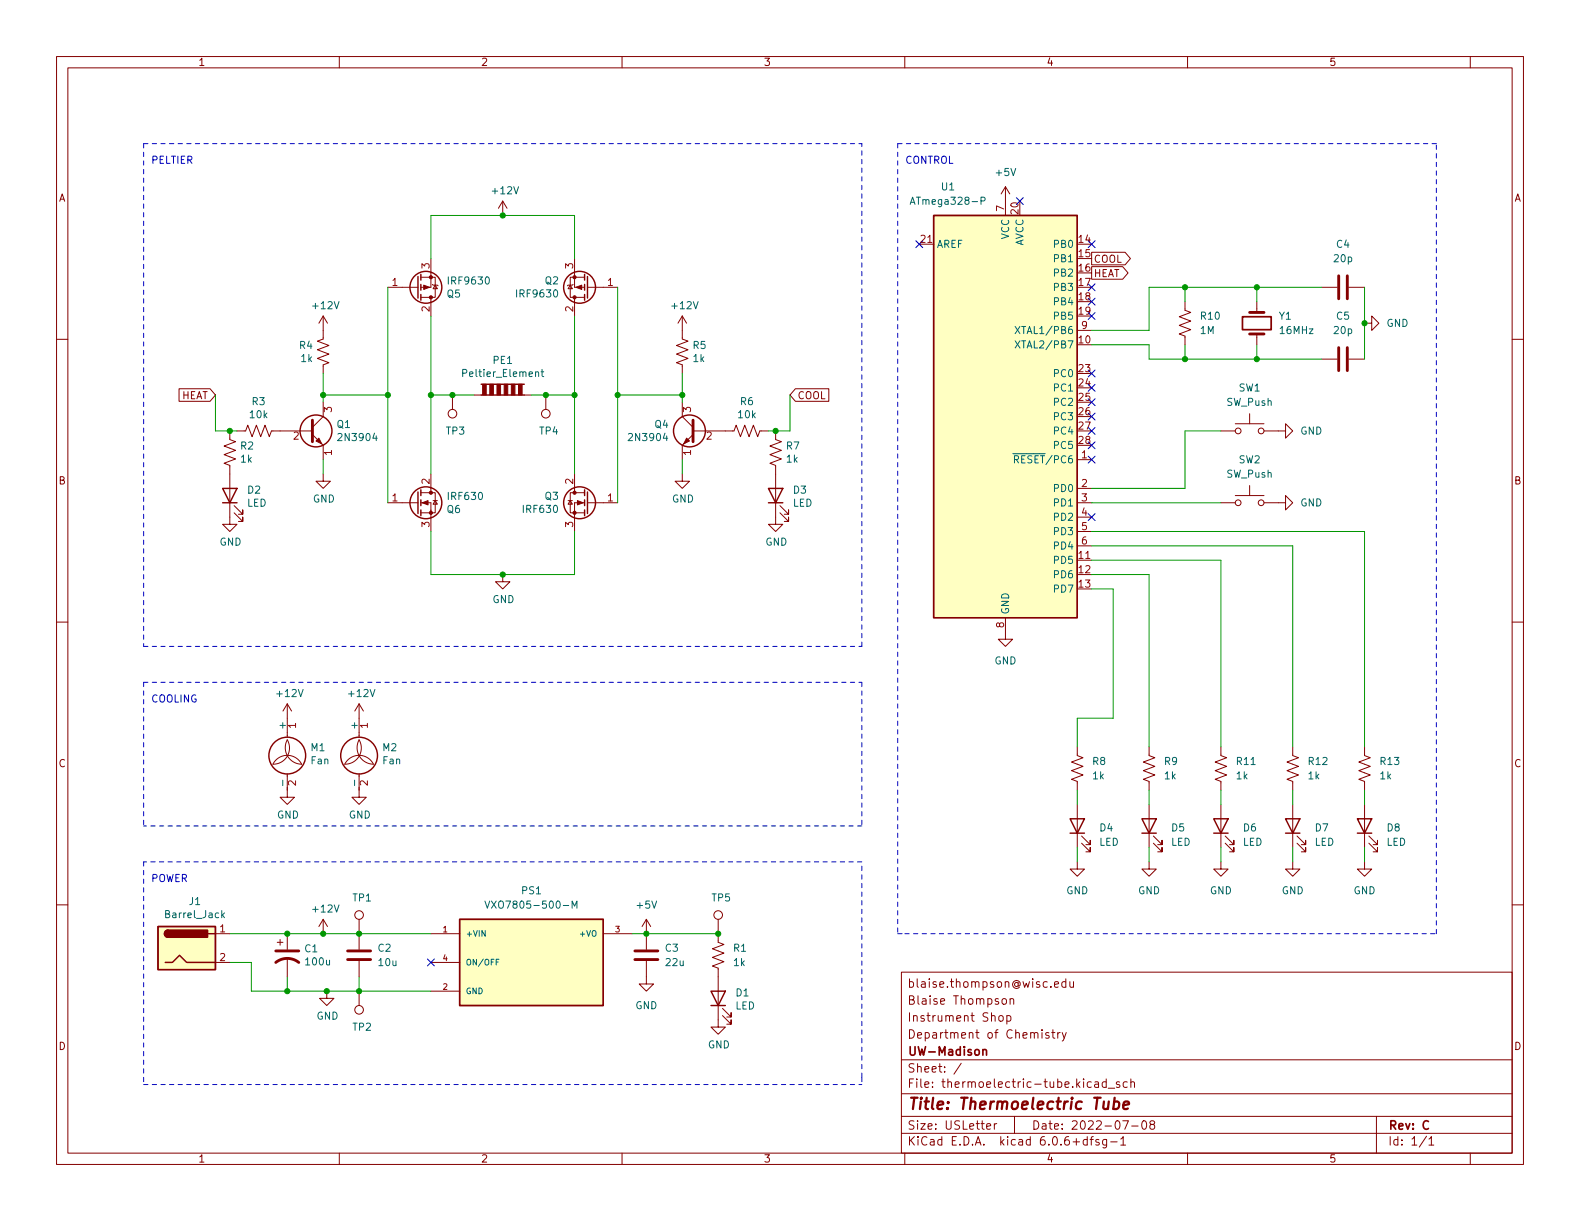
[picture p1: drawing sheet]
<svg xmlns="http://www.w3.org/2000/svg" width="279mm" height="216mm" viewBox="0 0 279 216" stroke-linecap="round" stroke-linejoin="round" font-family="sans-serif">
<g fill="none" stroke="#840000" stroke-width=".18">
<path d="M10 10h259.4v195.9h-259.4zM12 12h255.4v191.9h-255.4zM60 10v2M110 10v2M160 10v2M210 10v2M260 10v2M88.9 35.6l-.8 1.2M88.9 35.6v2.5M88.9 35.6l.8 1.2M177.8 33v5.1M177.8 33l-.8 1.3"/>
<path d="M177.8 33l.8 1.3M10 60h2M57.1 55.9v4l-1 .4 2.1 .8-2.1 .7 2.1 .8-2.1 .8 2.1 .7-1.1 .4v1.5M57.1 55.9l-.7 1.3M57.1 55.9l.8 1.3M68.6 50.8h5.3M74.4 49h2.6v3.6h-.8M74.4 52.6h1.8M76.2 45.7v5.1h-1.8M76.2 52.6v3.3M76.5 50.3l.1 .1h.7l.2 .1M77 50.4l.3 .7h-.7z"/>
<path d="M100.8 50.4l.4 .7h-.7zM101.3 50.3l-.1 .1h-.7l-.2 .1M101.6 45.7v5.1h1.8M101.6 52.6v3.3M101.6 52.6h1.8M103.4 49h-2.6v3.6h.8M103.9 50.8h5.3M120.6 55.9v4l1.1 .4-2.1 .8 2.1 .7-2.1 .8 2.1 .8-2.1 .7 1 .4v1.5M120.6 55.9l-.7 1.3M120.6 55.9l.8 1.3M162.6 43.2h2.5M190.5 58.4h2.5"/>
<path d="M193 44.6h6l.9 1.1-.9 1.1h-6zM193 47.1h5.5l1 1.2-1 1.1h-5.5zM209.5 53.3v1.6l1.1 .3-2.1 .8 2.1 .8-2.1 .7 2.1 .8-2.1 .8 1 .3v1.6M222.2 53.3v1.9M222.2 59.1v1.9M233.7 50.8h2.8M238.5 50.8h2.8M241.3 57.2h1.3v-1.3l1.2 1.3-1.2 1.2v-1.2M267.4 60h2M31.7 68.7h5.4l1 1.2-1 1.1h-5.4zM40.6 76.2v1.5l1.1 .4-2.1 .8 2.1 .7-2.1 .8 2.1 .8-2.1 .7 1 .4v10.4h1.3l-1.3 1.3-1.2-1.3h1.2M41.9 76.2h1.5l.4-1 .8 2 .7-2 .8 2 .8-2 .7 2 .4-1h7.2"/>
<path d="M55.2 76.8l1.9 1.9v2.6M57.1 71.1v2.6l-1.9 1.9M80 69.9v2.5M83.8 69.9h1.3M92.7 69.9h1.3M96.5 69.9v2.5M120.6 71.1v2.6l2 1.9M122.6 76.2h7.2l.4-1 .7 2 .8-2 .8 2 .7-2 .8 2 .4-1h1.5M122.6 76.8l-2 1.9v2.6M137.2 76.2v1.5l1 .4-2.1 .8 2.1 .7-2.1 .8 2.1 .8-2.1 .7 1.1 .4v10.4h1.2l-1.2 1.3-1.3-1.3h1.3M140.7 68.7h5.9v2.3h-5.9l-1-1.1zM215.9 76.2h2.5"/>
<path d="M218.4 74.9h5.1M221 73.2v1.7M223.5 76.2h3.8v-1.3l1.3 1.3-1.3 1.3v-1.3M233.7 63.5h2.8M238.5 63.5h2.8M41.4 90.7l1.5 1.5v-.8v.8h-.7M41.4 89.4l1.5 1.5v-.7v.7h-.7M57.1 83.8v1.3h1.3l-1.3 1.3-1.2-1.3h1.2M68.6 88.9h5.3M74.4 88.9h1.8v5.1M74.4 87.1h1.8M76.2 87.1h.8v3.6h-2.6"/>
<path d="M76.2 83.8v3.3M76.6 88.5h.7M77 88.5l.3 .7h-.7zM100.5 88.5h.7M100.8 88.5l.4 .7h-.7zM101.6 87.1h-.8v3.6h2.6M101.6 83.8v3.3M101.6 87.1h1.8M103.4 88.9h-1.8v5.1M103.9 88.9h5.3M120.6 83.8v1.3h1.3l-1.3 1.3-1.2-1.3h1.2M137.9 90.7l1.5 1.5v-.8v.8h-.7"/>
<path d="M137.9 89.4l1.5 1.5v-.7v.7h-.7M190.5 88.9h2.5M190.5 81.3h2.5M190.5 99.1h2.5M190.5 86.4h2.5M190.5 91.4h2.5M190.5 94h2.5M190.5 96.5h2.5M215.9 88.9h2.5M218.4 87.6h5.1M221 85.9v1.7M223.5 88.9h3.8v-1.3l1.3 1.3-1.3 1.3v-1.3"/>
<path d="M10 110h2M88.9 101.6v1.3h1.3l-1.3 1.2-1.3-1.2h1.3M177.8 109.2v3.8h1.3l-1.3 1.3-1.3-1.3h1.3M267.4 110h2M50.8 136.9v4.1h1.3l-1.3 1.2-1.3-1.2h1.3M50.8 124.5v5.9M50.8 124.5l-.8 1.2M50.8 124.5l.8 1.2M50.8 130.8a2.87 2.87 0 0 1-2.5 4.3 2.84 2.84 0 0 1 2.5-1.5 2.84 2.84 0 0 1 2.5 1.5 2.92 2.92 0 0 1-2.5-4.3zM63.5 136.9v4.1h1.3l-1.3 1.2-1.3-1.2h1.3M63.5 124.5v5.9M63.5 124.5l-.8 1.2"/>
<path d="M63.5 124.5l.8 1.2M63.5 130.8a2.87 2.87 0 0 1-2.5 4.3 2.84 2.84 0 0 1 2.5-1.5 2.84 2.84 0 0 1 2.5 1.5 2.92 2.92 0 0 1-2.5-4.3zM190.5 132.1v1.5l1 .4-2 .7 2 .8-2 .8 2 .7-2 .8 1 .4v1.5M203.2 132.1v1.5l1 .4-2 .7 2 .8-2 .8 2 .7-2 .8 1 .4v1.5M215.9 132.1v1.5l1 .4-2 .7 2 .8-2 .8 2 .7-2 .8 1 .4v1.5M228.6 132.1v1.5l1 .4-2 .7 2 .8-2 .8 2 .7-2 .8 1 .4v1.5M241.3 132.1v1.5l1 .4-2 .7 2 .8-2 .8 2 .7-2 .8 1 .4v1.5M10 160h2M190.5 152.4v1.3h1.3l-1.3 1.2-1.3-1.2h1.3M190.5 142.2v7.7M191.3 149.1l1.5 1.5v-.7v.7h-.8M191.3 147.8l1.5 1.6v-.8v.8h-.8"/>
<path d="M203.2 152.4v1.3h1.3l-1.3 1.2-1.3-1.2h1.3M203.2 142.2v7.7M204 149.1l1.5 1.5v-.7v.7h-.8M204 147.8l1.5 1.6v-.8v.8h-.8M215.9 152.4v1.3h1.3l-1.3 1.2-1.3-1.2h1.3M215.9 142.2v7.7M216.7 149.1l1.5 1.5v-.7v.7h-.8M216.7 147.8l1.5 1.6v-.8v.8h-.8M228.6 152.4v1.3h1.3l-1.3 1.2-1.3-1.2h1.3M228.6 142.2v7.7M229.4 149.1l1.5 1.5v-.7v.7h-.8M229.4 147.8l1.5 1.6v-.8v.8h-.8"/>
<path d="M241.3 152.4v1.3h1.3l-1.3 1.2-1.3-1.2h1.3M241.3 142.2v7.7M242.1 149.1l1.5 1.5v-.7v.7h-.8M242.1 147.8l1.5 1.6v-.8v.8h-.8M267.4 160h2M38.1 165.1h2.5M38.1 170.2h2.5M49 166.6h1M49.5 166.1v1M50.8 165.1v2.8M50.8 169.4v3.3M57.1 162.6l-.7 1.2"/>
<path d="M57.1 162.6v2.5M57.1 162.6l.8 1.2M57.8 175.3v1.2h1.3l-1.3 1.3-1.3-1.3h1.3M63.5 162.6v5.3M63.5 169.9v2.8M63.5 175.3v2.5M76.2 165.1h5.1M76.2 175.3h5.1M76.2 170.2h5.1M106.7 165.1h5.1M114.3 169.9v4.1h1.3l-1.3 1.3-1.3-1.3h1.3M114.3 162.6l-.8 1.2"/>
<path d="M114.3 162.6v5.3M114.3 162.6l.8 1.2M127 162.6v4l1 .4-2 .8 2 .7-2 .8 2 .8-2 .7 1 .4v10.4h1.3l-1.3 1.3-1.3-1.3h1.3M127.8 179.6l1.5 1.5v-.8v.8h-.8M127.8 178.3l1.5 1.5v-.7v.7h-.8M159.4 171.9h108v32h-108zM176.8 179.6h.3l.3 .3v.4l-.3 .3-.3-.1-.2-.2v-.4zM177.3 176.6h.4l.3 .3v.4l-.3 .3-.4-.1-.1-.2v-.4zM178 179.6h.5l.3 .3v.4l-.2 .2h-.6M178 179.6v1.5M178.6 176.7l.2-.1h.4l.1 1M178.6 176.6v1"/>
<path d="M186.5 174.1l.7-.2-.1-.3h-.4l-.2 .2v.7h.6M188.5 173.6h-.5l-.2 .3v.4l.1 .2h.6M188.5 173.1v1.5M189.2 173.6l.1 .9 .3 .1 .2-.2M189.8 173.6v1M159.4 197.4h108M159.4 193.4h108M159.4 187.4h108M170 188l-1.3 1.9M174.5 199.2l.7-.2-.1-.3h-.4l-.2 .2v.7h.6M175.8 198.7v1M176.3 198.7h-.3l-.2 .3"/>
<path d="M179.4 197.4v3M184.3 182.1v.1M185.5 182.6h-.4l-.2 .2 .1 .2 .5 .2v.3h-.6M186 182.6h.5M186.2 182.1v1.3l.3 .2M187 182.6v1M187.5 182.6h-.3l-.2 .3M187.8 182.6l.4 1M188.5 182.6l-.5 1.3-.2 .2M193.6 191.4h.6l.1 .9M194.3 191.6l-.5 .1a.29 .29 0 0 0-.3 .3 .29 .29 0 0 0 .3 .3l.5-.1M195.6 191.4l-.4-.1-.3 .3v.4l.1 .2h.6"/>
<path d="M195.6 190.8v1.5M196 192.4h1.1M198 191.4l-.4-.1-.2 .2 .1 .2 .5 .2v.3h-.6M198.5 198.2h1l-.6 1.5M199.3 191.4l-.4-.1-.3 .3v.4l.2 .2h.5M200 191.4l.2-.1 .3 .1 .1 .9M200 190.8v1.5M200.1 199.1h1.2M202.1 198.2h.2a.81 .81 0 0 1 .5 .6 .81 .81 0 0 1-.3 .8l-.1 .1a.81 .81 0 0 1-.6-.6 .81 .81 0 0 1 .3-.9zM203.6 198.8l-.3-.3 .1-.2 .2-.1h.4l.2 .3-.1 .2-.6 .2-.2 .2 .1 .4 .2 .2 .4-.1 .2-.2-.1-.4-.2-.2M243.4 197.4v6.5M60 203.9v2"/>
<path d="M110 203.9v2M159.4 200.4h108M160 203.9v2M192.3 201.5h-.5l-.3 .3v.4l.2 .2h.6M192.3 201v1.5M192.8 201.5h.5M193.3 201l-.3 .2v1.3M194.3 201.5h-.3l-.2 .2v.2l.5 .1v.4h-.5M195.7 201.5v1.2l-.3 .3-.4-.1M195.7 201.5h-.4l-.3 .3v.4l.1 .2h.6M196.4 201.9h1.1M198.2 201.4l.4-.4v1.5"/>
<path d="M198.2 202.5h.8M210 203.9v2M252.3 200.9l-1.3 1.9M252.7 201.4l.4-.4v1.5M252.7 202.5h.8M260 203.9v2"/>
<circle cx="80" cy="73.2" r=".76"/>
<circle cx="96.5" cy="73.2" r=".76"/>
<circle cx="218.9" cy="76.2" r=".51"/>
<circle cx="223" cy="76.2" r=".51"/>
<circle cx="218.9" cy="88.9" r=".51"/>
<circle cx="223" cy="88.9" r=".51"/>
<circle cx="63.5" cy="178.6" r=".76"/>
<circle cx="63.5" cy="161.8" r=".76"/>
<circle cx="127" cy="161.8" r=".76"/>
</g>
<path d="M197 194.9l.2-.1 .6 .1 .1 .3v.5a.66 .66 0 0 1-1 .3M197.1 194.1l-.2 2M198.7 195.4l.9-.2v-.3l-.2-.1-.6 .1-.2 .9 .3 .3 .5-.1" fill="none" stroke="#840000" stroke-width=".4"/>
<path d="M219.7 56h5.1v2.3h-5.1zM173.8 185.7l.2-.1 .4 .1 .1 .9M173.8 185.6v1" fill="none" stroke="#840000" stroke-width=".3"/>
<g fill="none" stroke="#840000" stroke-width=".25">
<path d="M165.1 38.1h25.4v71.1h-25.4zM73.9 48.9v3.8M74.4 48.5v1M74.4 50.3v1M74.4 52.1v1M103.4 48.5v1M103.4 50.3v1M103.4 52.1v1M103.9 48.9v3.8M85.1 67.9h7.6M39.4 86.4h2.5l-1.3 2.5zM39.4 88.9h2.5"/>
<path d="M73.9 87v3.8M74.4 86.6v1M74.4 88.4v1M74.4 90.2v1M103.4 86.6v1M103.4 88.4v1M103.4 90.2v1M103.9 87v3.8M135.9 86.4h2.5l-1.2 2.5zM135.9 88.9h2.5M189.2 144.8h2.6l-1.3 2.5zM189.2 147.3h2.6"/>
<path d="M201.9 144.8h2.6l-1.3 2.5zM201.9 147.3h2.6M214.6 144.8h2.6l-1.3 2.5zM214.6 147.3h2.6M227.3 144.8h2.6l-1.3 2.5zM227.3 147.3h2.6M240 144.8h2.6l-1.3 2.5zM240 147.3h2.6M27.9 163.8h10.2v7.7h-10.2zM29.2 170.2h1.3l1.2-1.3 1.3 1.3h5.1M29.7 164.5a.64 .64 0 0 0-.6 .6 .64 .64 0 0 0 .6 .6M36.8 165.1h1.3"/>
<path d="M81.3 162.6h25.4v15.2h-25.4zM125.7 175.3h2.6l-1.3 2.5zM125.7 177.8h2.6"/>
<circle cx="75.3" cy="50.8" r="2.82"/>
<circle cx="102.5" cy="50.8" r="2.82"/>
<circle cx="55.9" cy="76.2" r="2.82"/>
<circle cx="121.9" cy="76.2" r="2.82"/>
<circle cx="75.3" cy="88.9" r="2.82"/>
<circle cx="102.5" cy="88.9" r="2.82"/>
<circle cx="50.8" cy="133.6" r="3.3"/>
<circle cx="63.5" cy="133.6" r="3.3"/>
</g>
<g fill="none" stroke="#840000" stroke-width=".51">
<path d="M221 59.1h2.5M221 55.2h2.5M236.7 48.8v4M238.3 48.8v4M55.2 74.3v3.8M122.6 74.3v3.8M236.7 61.5v4M238.3 61.5v4M48.8 170.2a3.3 3.3 0 0 1 4 0M48.8 168.1h4M61.5 169.7h4M61.5 168.1h4"/>
<path d="M112.3 169.7h4M112.3 168.1h4"/>
</g>
<g fill="#ffffc2" stroke="#ffffc2" stroke-width=".18">
<path d="M81.3 162.6h25.4v15.2h-25.4z"/>
<path d="M27.9 163.8h10.2v7.7h-10.2z"/>
<path d="M165.1 38.1h25.4v71.1h-25.4z"/>
</g>
<g fill="none" stroke="#006464" stroke-width=".18">
<path d="M161 36.1l.4-1.2 .4 1.2M161.1 35.8h.6M173.5 35.5h.6l.1-.2-.1-.3-.6-.1v1.2M179.5 57.7l.9 1.3M180.4 57.7l-.9 1.3M95.7 65.7h.5M95.9 65.3v1.1l.3 .2M179.5 60.3l.9 1.2M180.4 60.3l-.9 1.2M85.8 159.3l.4 1.3 .4-1.3M39.3 161.8l.4 .5M39.7 161.4l-.5 .5"/>
<path d="M88.2 169.6h-.5v1M101.2 160.6v-1.3l.4 .9 .4-.9v1.3"/>
</g>
<g fill="#840000" stroke="#840000" stroke-width=".18">
<path d="M102.1 88.5l1 .4-1 .4z"/>
<path d="M121.4 77.5l.5 .5-1 .5z"/>
<path d="M55.9 78l.5-.5 .5 1z"/>
<path d="M74.7 88.9l1-.4v.8z"/>
<path d="M85.3 67.9h.7v2h-.7z"/>
<path d="M86.6 67.9h.6v2h-.6z"/>
<path d="M87.9 67.9h.6v2h-.6z"/>
<path d="M89.2 67.9h.6v2h-.6z"/>
<path d="M90.4 67.9h.7v2h-.7z"/>
<path d="M91.7 67.9h.6v2h-.6z"/>
<path d="M74.9 50.4l1 .4-1 .4z"/>
<path d="M101.9 50.8l1-.4v.8z"/>
<circle cx="101.6" cy="90.7" r=".28"/>
<circle cx="101.6" cy="87.1" r=".28"/>
<circle cx="76.2" cy="90.7" r=".28"/>
<circle cx="76.2" cy="87.1" r=".28"/>
<circle cx="76.2" cy="49" r=".28"/>
<circle cx="76.2" cy="52.6" r=".28"/>
<circle cx="101.6" cy="49" r=".28"/>
<circle cx="101.6" cy="52.6" r=".28"/>
</g>
<g fill="#840000" stroke="#840000" stroke-width=".25">
<path d="M85.1 69.9h7.6z"/>
<path d="M29.3 164.7l.4-.2v1.2a.64 .64 0 0 1-.6-.4 .64 .64 0 0 1 .2-.6z"/>
<path d="M29.7 164.5h7v1.2h-7z"/>
</g>
<g fill="none" stroke="#0000c2" stroke-width=".18" stroke-dasharray=".8 .8">
<path d="M25.4 25.4h127M25.4 25.4v88.9M158.7 25.4v139.7M254 25.4h-95.3M25.4 114.3h127M152.4 114.3v-88.9M25.4 120.7h127M25.4 120.7v25.4M152.4 120.7v25.4M25.4 152.4v39.4M152.4 146.1h-127M152.4 152.4h-127"/>
<path d="M158.7 165.1h1.3M160 165.1h94M254 165.1v-139.7M25.4 191.8h127M152.4 190.5v-38.1M152.4 190.5v1.3"/>
</g>
<g fill="none" stroke="#009600" stroke-width=".18">
<path d="M68.6 50.8v38.1M76.2 45.7v-7.6h25.4v7.6M76.2 55.9v27.9M101.6 55.9v27.9M109.2 50.8v38.1M209.5 50.8v2.5M222.2 50.8v2.5M233.7 50.8h-30.5v7.6h-10.2M241.3 50.8v12.7M38.1 69.9v6.3h3.8M57.1 66v5.1M57.1 69.9h11.5"/>
<path d="M76.2 69.9h7.6M94 69.9h7.6M109.2 69.9h11.4M120.6 66v5.1M139.7 69.9v6.3h-3.8M193 61h10.2v2.5h30.5M209.5 61v2.5M215.9 76.2h-6.4v10.2h-16.5M222.2 61v2.5M57.1 81.3v2.5M76.2 94v7.6h25.4v-7.6M120.6 81.3v2.5"/>
<path d="M193 99.1h22.9v33M193 96.5h35.6v35.6M193 94h48.3v38.1M193 88.9h22.9M193 104.1h3.8v22.9h-6.3v5.1M193 101.6h10.2v30.5M190.5 139.7v2.5M203.2 139.7v2.5M215.9 139.7v2.5M228.6 139.7v2.5M241.3 139.7v2.5M190.5 149.9v2.5"/>
<path d="M203.2 149.9v2.5M215.9 149.9v2.5M228.6 149.9v2.5M241.3 149.9v2.5M40.6 170.2h3.8v5.1h31.8M40.6 165.1h35.6M50.8 172.7v2.6M63.5 172.7v2.6M111.8 165.1h15.2"/>
</g>
<g fill="none" stroke="#000084" stroke-width=".18">
<path d="M179.7 35l1.2 1.2M180.9 35l-1.2 1.2M162 42.6l1.2 1.2M163.2 42.6l-1.2 1.2M192.4 42.6l1.2 1.2M192.4 50.2l1.2 1.2M192.4 55.3l1.2 1.2M192.4 52.7l1.2 1.2M193.6 42.6l-1.2 1.2M193.6 50.2l-1.2 1.2M193.6 55.3l-1.2 1.2M193.6 52.7l-1.2 1.2"/>
<path d="M192.4 65.4l1.2 1.2M192.4 68l1.2 1.2M192.4 78.1l1.2 1.2M192.4 75.6l1.2 1.2M192.4 73.1l1.2 1.2M192.4 70.5l1.2 1.2M193.6 65.4l-1.2 1.2M193.6 68l-1.2 1.2M193.6 78.1l-1.2 1.2M193.6 75.6l-1.2 1.2M193.6 73.1l-1.2 1.2M193.6 70.5l-1.2 1.2"/>
<path d="M192.4 80.7l1.2 1.2M192.4 90.8l1.2 1.2M193.6 80.7l-1.2 1.2M193.6 90.8l-1.2 1.2M75.6 169.6l1.2 1.2M76.8 169.6l-1.2 1.2"/>
</g>
<g fill="#009600" stroke="#009600" stroke-width=".18">
<circle cx="101.6" cy="69.9" r=".46"/>
<circle cx="109.2" cy="69.9" r=".46"/>
<circle cx="76.2" cy="69.9" r=".46"/>
<circle cx="80" cy="69.9" r=".46"/>
<circle cx="120.6" cy="69.9" r=".46"/>
<circle cx="137.2" cy="76.2" r=".46"/>
<circle cx="88.9" cy="101.6" r=".46"/>
<circle cx="114.3" cy="165.1" r=".46"/>
<circle cx="127" cy="165.1" r=".46"/>
<circle cx="209.5" cy="50.8" r=".46"/>
<circle cx="222.2" cy="50.8" r=".46"/>
<circle cx="222.2" cy="63.5" r=".46"/>
<circle cx="209.5" cy="63.5" r=".46"/>
<circle cx="241.3" cy="57.2" r=".46"/>
<circle cx="68.6" cy="69.9" r=".46"/>
<circle cx="40.6" cy="76.2" r=".46"/>
<circle cx="57.1" cy="69.9" r=".46"/>
<circle cx="96.5" cy="69.9" r=".46"/>
<circle cx="88.9" cy="38.1" r=".46"/>
<circle cx="57.8" cy="175.3" r=".46"/>
<circle cx="50.8" cy="175.3" r=".46"/>
<circle cx="50.8" cy="165.1" r=".46"/>
<circle cx="57.1" cy="165.1" r=".46"/>
<circle cx="63.5" cy="175.3" r=".46"/>
<circle cx="63.5" cy="165.1" r=".46"/>
</g>
<text font-size="2.8" fill="#840000" x="160.4" y="196.2">Title: Thermoelectric Tube</text>
<g font-size="2.1" fill="#840000">
<text x="160.4" y="177.6">Blaise Thompson</text>
<text x="160.4" y="174.6">blaise.thompson@wisc.edu</text>
<text x="160.4" y="183.6">Department of Chemistry</text>
<text x="160.4" y="180.6">Instrument Shop</text>
<text x="160.4" y="189.7">Sheet: /</text>
<text x="160.4" y="186.7">UW-Madison</text>
<text x="160.4" y="192.4">File: thermoelectric-tube.kicad_sch</text>
<text x="160.4" y="202.5">KiCad E.D.A. kicad 6.0.6+dfsg-1</text>
<text x="160.4" y="199.7">Size: USLetter</text>
<text x="182.4" y="199.7">Date: 2022-07-08</text>
<text x="245.4" y="199.7">Rev: C</text>
<text x="245.4" y="202.5">Id: 1/1</text>
</g>
<g font-size="1.8" fill="#840000">
<text x="35" y="11.6">1</text>
<text x="85" y="11.6">2</text>
<text x="135" y="11.6">3</text>
<text x="185" y="11.6">4</text>
<text x="235" y="11.6">5</text>
<text x="10.3" y="35.6">A</text>
<text x="267.7" y="35.6">A</text>
<text x="193.4" y="46.4">COOL</text>
<text x="193.4" y="49">HEAT</text>
<text x="32" y="70.6">HEAT</text>
<text x="141" y="70.6">COOL</text>
<text x="10.3" y="85.7">B</text>
<text x="267.7" y="85.7">B</text>
<text x="10.3" y="135.6">C</text>
<text x="267.7" y="135.6">C</text>
<text x="10.3" y="185.7">D</text>
<text x="267.7" y="185.7">D</text>
<text x="35" y="205.6">1</text>
<text x="85" y="205.6">2</text>
<text x="135" y="205.6">3</text>
<text x="185" y="205.6">4</text>
<text x="235" y="205.6">5</text>
</g>
<g font-size="1.8" fill="#0000c2">
<text x="26.7" y="28.9">PELTIER</text>
<text x="160" y="28.9">CONTROL</text>
<text x="26.7" y="124.2">COOLING</text>
<text x="26.7" y="155.9">POWER</text>
</g>
<g font-size="1.8" fill="#006464">
<text x="87.2" y="34.3">+12V</text>
<text x="166.5" y="33.7">U1</text>
<text x="176.2" y="31.1">+5V</text>
<text x="161.8" y="36.2">ATmega328-P</text>
<text x="165.6" y="43.8">AREF</text>
<text x="178.4" y="42.3" transform="rotate(-90 178.4 42.3)">VCC</text>
<text x="181" y="43.6" transform="rotate(-90 181 43.6)">AVCC</text>
<text x="186.6" y="43.8">PB0</text>
<text x="186.6" y="46.4">PB1</text>
<text x="236" y="46.4">20p</text>
<text x="236.4" y="43.8">C4</text>
<text x="79.1" y="52.6">Q5</text>
<text x="79.5" y="50.3">IRF9630</text>
<text x="91.6" y="52.6">IRF9630</text>
<text x="96.4" y="50.3">Q2</text>
<text x="186.6" y="48.9">PB2</text>
<text x="186.6" y="51.4">PB3</text>
<text x="186.6" y="54">PB4</text>
<text x="55.4" y="54.7">+12V</text>
<text x="118.9" y="54.7">+12V</text>
<text x="180.5" y="59.1">XTAL1/PB6</text>
<text x="186.6" y="56.5">PB5</text>
<text x="212.3" y="59.1">1M</text>
<text x="212.4" y="56.5">R10</text>
<text x="226.2" y="56.5">Y1</text>
<text x="226.5" y="59.1">16MHz</text>
<text x="236" y="59.1">20p</text>
<text x="236.4" y="56.5">C5</text>
<text x="245.2" y="57.8">GND</text>
<text x="53" y="61.7">R4</text>
<text x="53.2" y="64">1k</text>
<text x="87.2" y="64.3">PE1</text>
<text x="122.6" y="61.7">R5</text>
<text x="122.6" y="64">1k</text>
<text x="180.5" y="61.6">XTAL2/PB7</text>
<text x="44.6" y="71.6">R3</text>
<text x="82.3" y="66.6">Peltier_Element</text>
<text x="130.9" y="71.6">R6</text>
<text x="186.6" y="66.7">PC0</text>
<text x="186.6" y="69.2">PC1</text>
<text x="186.6" y="71.8">PC2</text>
<text x="216.9" y="71.8">SW_Push</text>
<text x="219.1" y="69.2">SW1</text>
<text x="44.2" y="73.9">10k</text>
<text x="59.6" y="75.7">Q1</text>
<text x="60.1" y="78">2N3904</text>
<text x="78.9" y="76.8">TP3</text>
<text x="95.4" y="76.8">TP4</text>
<text x="111.5" y="78">2N3904</text>
<text x="115.8" y="75.7">Q4</text>
<text x="130.6" y="73.9">10k</text>
<text x="186.6" y="74.3">PC3</text>
<text x="186.6" y="76.8">PC4</text>
<text x="229.9" y="76.8">GND</text>
<text x="42.6" y="79.5">R2</text>
<text x="42.6" y="81.8">1k</text>
<text x="139.1" y="79.5">R7</text>
<text x="139.1" y="81.8">1k</text>
<text x="178.8" y="81.9">~{RESET}/PC6</text>
<text x="186.6" y="79.4">PC5</text>
<text x="219.1" y="81.9">SW2</text>
<text x="43.6" y="89.6">LED</text>
<text x="43.8" y="87.3">D2</text>
<text x="55.3" y="88.8">GND</text>
<text x="79.4" y="88.4">IRF630</text>
<text x="96.4" y="88.4">Q3</text>
<text x="118.8" y="88.8">GND</text>
<text x="140.2" y="89.6">LED</text>
<text x="140.3" y="87.3">D3</text>
<text x="186.6" y="87">PD0</text>
<text x="186.6" y="89.5">PD1</text>
<text x="216.9" y="84.5">SW_Push</text>
<text x="229.9" y="89.5">GND</text>
<text x="79.1" y="90.7">Q6</text>
<text x="92.6" y="90.7">IRF630</text>
<text x="186.6" y="92.1">PD2</text>
<text x="186.6" y="94.6">PD3</text>
<text x="38.8" y="96.5">GND</text>
<text x="135.3" y="96.5">GND</text>
<text x="186.6" y="99.7">PD5</text>
<text x="186.6" y="97.2">PD4</text>
<text x="87.1" y="106.6">GND</text>
<text x="186.6" y="102.2">PD6</text>
<text x="186.6" y="104.8">PD7</text>
<text x="178.4" y="108.7" transform="rotate(-90 178.4 108.7)">GND</text>
<text x="175.8" y="117.5">GND</text>
<text x="49.1" y="123.2">+12V</text>
<text x="61.8" y="123.2">+12V</text>
<text x="50.5" y="128.8" transform="rotate(-90 50.5 128.8)">+</text>
<text x="63.2" y="128.8" transform="rotate(-90 63.2 128.8)">+</text>
<text x="55" y="132.8">M1</text>
<text x="55" y="135.1">Fan</text>
<text x="67.7" y="132.8">M2</text>
<text x="67.7" y="135.1">Fan</text>
<text x="193.2" y="135.3">R8</text>
<text x="193.3" y="137.8">1k</text>
<text x="205.9" y="135.3">R9</text>
<text x="206" y="137.8">1k</text>
<text x="218.7" y="137.8">1k</text>
<text x="218.7" y="135.3">R11</text>
<text x="231.4" y="137.8">1k</text>
<text x="231.4" y="135.3">R12</text>
<text x="244.1" y="137.8">1k</text>
<text x="244.1" y="135.3">R13</text>
<text x="50.5" y="138.7" transform="rotate(-90 50.5 138.7)">-</text>
<text x="63.2" y="138.7" transform="rotate(-90 63.2 138.7)">-</text>
<text x="49" y="144.7">GND</text>
<text x="61.7" y="144.7">GND</text>
<text x="194.3" y="149.5">LED</text>
<text x="194.5" y="147">D4</text>
<text x="207" y="149.5">LED</text>
<text x="207.2" y="147">D5</text>
<text x="219.7" y="149.5">LED</text>
<text x="219.9" y="147">D6</text>
<text x="232.4" y="149.5">LED</text>
<text x="232.6" y="147">D7</text>
<text x="245.1" y="149.5">LED</text>
<text x="245.3" y="147">D8</text>
<text x="33.5" y="160">J1</text>
<text x="55.4" y="161.3">+12V</text>
<text x="62.4" y="159.4">TP1</text>
<text x="87.3" y="160.7">VXO7805-500-M</text>
<text x="92.3" y="158.1">PS1</text>
<text x="112.7" y="160.7">+5V</text>
<text x="125.9" y="159.4">TP5</text>
<text x="188.5" y="158.1">GND</text>
<text x="201.2" y="158.1">GND</text>
<text x="213.9" y="158.1">GND</text>
<text x="226.6" y="158.1">GND</text>
<text x="239.3" y="158.1">GND</text>
<text x="29.5" y="162.3">Barrel_Jack</text>
<text x="53.9" y="168.4">C1</text>
<text x="54.2" y="170.7">100u</text>
<text x="66.9" y="168.3">C2</text>
<text x="67" y="170.8">10u</text>
<text x="117.7" y="168.3">C3</text>
<text x="117.8" y="170.8">22u</text>
<text x="129.7" y="168.3">R1</text>
<text x="129.8" y="170.8">1k</text>
<text x="112.3" y="178.4">GND</text>
<text x="130" y="178.5">LED</text>
<text x="130.2" y="176.2">D1</text>
<text x="55.9" y="180.3">GND</text>
<text x="62.4" y="182.2">TP2</text>
<text x="125.2" y="185.4">GND</text>
</g>
<g font-size="1.8" fill="#a90000">
<text x="177.5" y="37.3" transform="rotate(-90 177.5 37.3)">7</text>
<text x="180.1" y="37.8" transform="rotate(-90 180.1 37.8)">20</text>
<text x="75.9" y="47.5" transform="rotate(-90 75.9 47.5)">3</text>
<text x="101.3" y="47.5" transform="rotate(-90 101.3 47.5)">3</text>
<text x="162.8" y="42.9">21</text>
<text x="190.8" y="42.9">14</text>
<text x="190.8" y="45.5">15</text>
<text x="69.4" y="50.5">1</text>
<text x="107.5" y="50.5">1</text>
<text x="190.8" y="48">16</text>
<text x="190.8" y="50.5">17</text>
<text x="190.8" y="53.1">18</text>
<text x="75.9" y="55.1" transform="rotate(-90 75.9 55.1)">2</text>
<text x="101.3" y="55.1" transform="rotate(-90 101.3 55.1)">2</text>
<text x="190.8" y="55.6">19</text>
<text x="191.3" y="58.2">9</text>
<text x="190.8" y="60.7">10</text>
<text x="190.8" y="65.8">23</text>
<text x="190.8" y="68.3">24</text>
<text x="190.8" y="70.9">25</text>
<text x="51.9" y="77.7">2</text>
<text x="58.7" y="72.9" transform="rotate(-90 58.7 72.9)">3</text>
<text x="122.2" y="72.9" transform="rotate(-90 122.2 72.9)">3</text>
<text x="124.9" y="77.7">2</text>
<text x="190.8" y="73.4">26</text>
<text x="190.8" y="75.9">27</text>
<text x="58.7" y="80.5" transform="rotate(-90 58.7 80.5)">1</text>
<text x="122.2" y="80.5" transform="rotate(-90 122.2 80.5)">1</text>
<text x="190.8" y="78.5">28</text>
<text x="191.3" y="81">1</text>
<text x="69.4" y="88.6">1</text>
<text x="75.9" y="85.6" transform="rotate(-90 75.9 85.6)">2</text>
<text x="101.3" y="85.6" transform="rotate(-90 101.3 85.6)">2</text>
<text x="107.5" y="88.6">1</text>
<text x="191.3" y="86.1">2</text>
<text x="191.3" y="88.6">3</text>
<text x="75.9" y="93.2" transform="rotate(-90 75.9 93.2)">3</text>
<text x="101.3" y="93.2" transform="rotate(-90 101.3 93.2)">3</text>
<text x="191.3" y="91.2">4</text>
<text x="191.3" y="93.7">5</text>
<text x="190.8" y="98.8">11</text>
<text x="190.8" y="101.3">12</text>
<text x="191.3" y="96.3">6</text>
<text x="190.8" y="103.9">13</text>
<text x="177.5" y="111" transform="rotate(-90 177.5 111)">8</text>
<text x="52.3" y="128.8" transform="rotate(-90 52.3 128.8)">1</text>
<text x="65" y="128.8" transform="rotate(-90 65 128.8)">1</text>
<text x="52.3" y="138.9" transform="rotate(-90 52.3 138.9)">2</text>
<text x="65" y="138.9" transform="rotate(-90 65 138.9)">2</text>
<text x="38.9" y="164.8">1</text>
<text x="38.9" y="169.9">2</text>
</g>
<g font-size="1.4" fill="#a90000">
<text x="78.3" y="164.8">1</text>
<text x="108.8" y="164.8">3</text>
<text x="78.3" y="169.9">4</text>
<text x="78.3" y="175">2</text>
</g>
<g font-size="1.4" fill="#006464">
<text x="82.3" y="165.6">+VIN</text>
<text x="102.8" y="165.6">+VO</text>
<text x="82.3" y="170.7">ON/OFF</text>
<text x="82.3" y="175.8">GND</text>
</g>
</svg>
